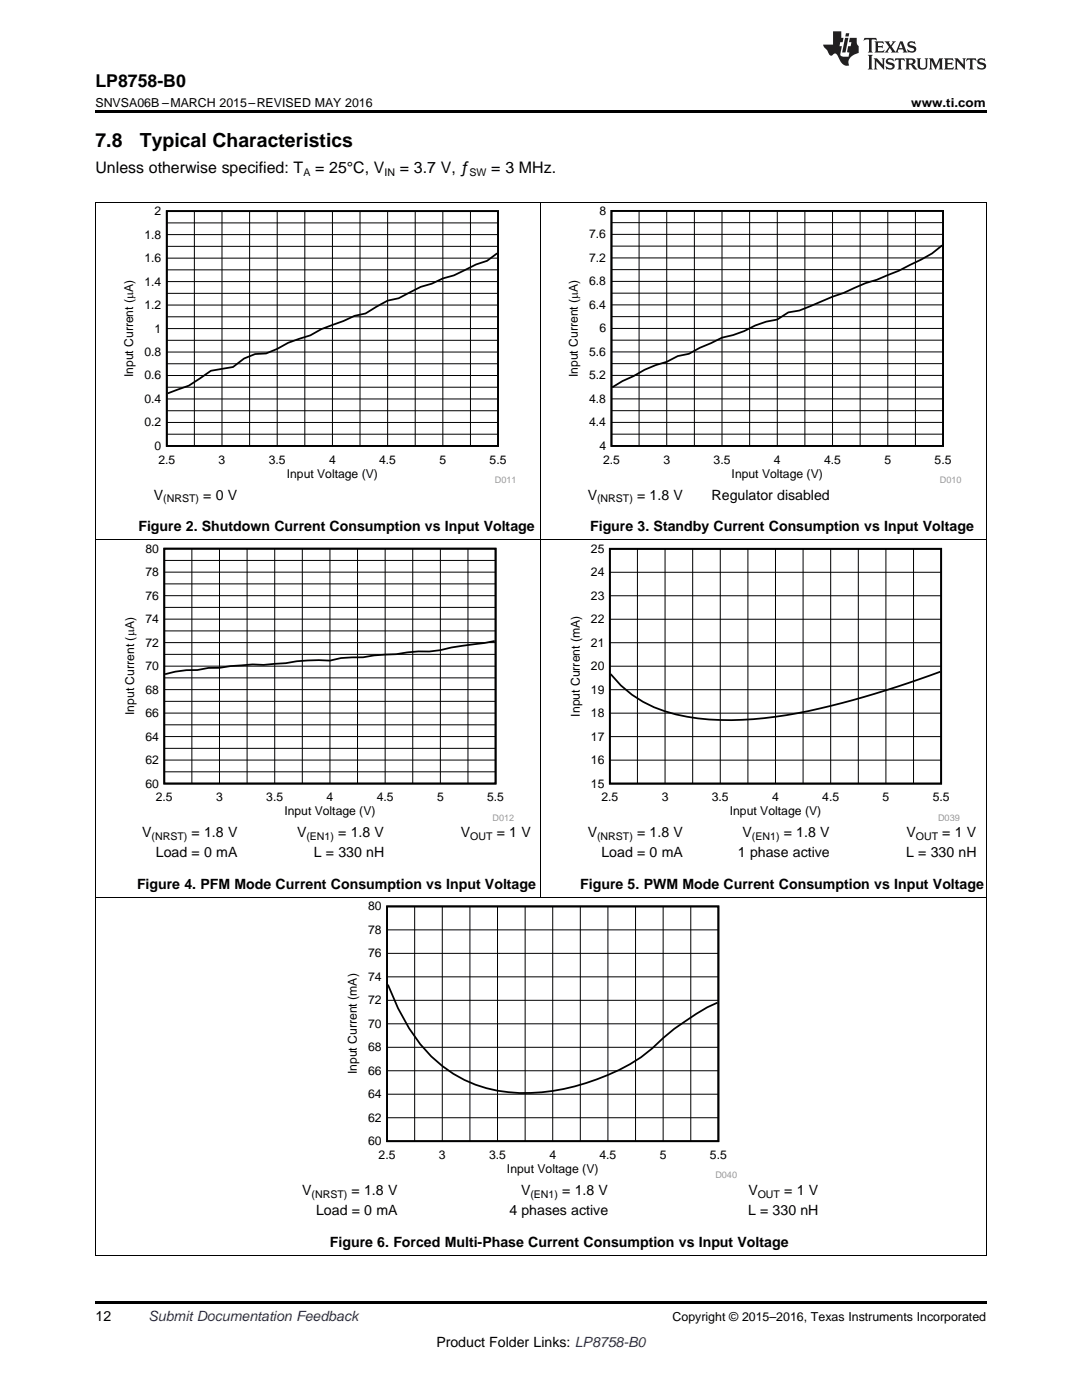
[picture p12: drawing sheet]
<svg xmlns="http://www.w3.org/2000/svg" width="216mm" height="279mm" viewBox="0 0 216 279" stroke-linecap="round" stroke-linejoin="round" font-family="sans-serif">
<path d="M19 250.5h.2zM196.7 250.5h.1zM19 259.7h177.8v.5h-177.8z" fill="#000"/>
<path d="M19.1 179.2v71.3M196.8 179.2v71.3M19 250.5h177.8" fill="none" stroke="#000" stroke-width=".2"/>
<path d="M68.9 180h78.1v55.2h-78.1z" fill-rule="evenodd" fill="#fff"/>
<path d="M77.2 180.9h66.1v46.9h-66.1zM77.4 196.5a39 39 0 0 0 8.6 14.3 26.7 26.7 0 0 0 22.1 7.2 45.3 45.3 0 0 0 19.8-7l2.2-1.8a48.7 48.7 0 0 1 13.1-9.1" fill="none" stroke="#000" stroke-width=".35"/>
<g fill="none" stroke="#000" stroke-width=".2">
<path d="M19.1 107.8v71.4M107.9 107.8v71.4M196.8 107.8v71.4M19 179.1h177.8M77.2 199.6h66.2M77.2 195h66.2M77.2 190.3h66.2M77.2 185.6h66.2M82.7 180.9v46.9M88.3 180.9v46.9M93.8 180.9v46.9M99.3 180.9v46.9"/>
<path d="M104.8 180.9v46.9M110.3 180.9v46.9M115.8 180.9v46.9M121.3 180.9v46.9M126.8 180.9v46.9M132.3 180.9v46.9M137.8 180.9v46.9M77.2 218.4h66.2M77.2 213.7h66.2M77.2 209h66.2M77.2 204.3h66.2M77.2 223.1h66.2"/>
</g>
<path d="M24.4 108.6h78.2v55.2h-78.2z" fill-rule="evenodd" fill="#fff"/>
<path d="M32.8 109.5h66.1v46.9h-66.1zM98.7 127.9l-2 .4a64.5 64.5 0 0 0-8.8 1.5l-2.2 .2h-2.2l-2.2 .2-2.2 .4-4.4 .2-2.2 .4-4.5 .1-2.2 .5a33.8 33.8 0 0 0-8.8 .6l-4.4 .3a48.8 48.8 0 0 0-8.8 .6h-2.2l-2.2 .4h-2.2l-2.2 .3-2.1 .5" fill="none" stroke="#000" stroke-width=".35"/>
<g fill="none" stroke="#000" stroke-width=".2">
<path d="M32.8 118.9h66.1M32.8 116.5h66.1M32.8 114.2h66.1M32.8 111.8h66.1M38.3 109.5v46.9M43.8 109.5v46.9M49.3 109.5v46.9M54.8 109.5v46.9M60.3 109.5v46.9M65.8 109.5v46.9M71.3 109.5v46.9M76.9 109.5v46.9"/>
<path d="M82.4 109.5v46.9M87.9 109.5v46.9M93.4 109.5v46.9M32.8 140h66.1M32.8 137.6h66.1M32.8 135.3h66.1M32.8 132.9h66.1M32.8 130.6h66.1M32.8 128.2h66.1M32.8 125.9h66.1M32.8 123.6h66.1M32.8 121.2h66.1"/>
<path d="M32.8 154h66.1M32.8 151.7h66.1M32.8 149.3h66.1M32.8 147h66.1M32.8 144.7h66.1M32.8 142.3h66.1"/>
</g>
<path d="M113.3 108.6h78.2v55.2h-78.2z" fill-rule="evenodd" fill="#fff"/>
<path d="M121.7 109.5h66.1v46.9h-66.1zM187.6 134.1a180.4 180.4 0 0 1-30.7 8.6 57.4 57.4 0 0 1-22-.1 22.8 22.8 0 0 1-13.1-8.1" fill="none" stroke="#000" stroke-width=".35"/>
<g fill="none" stroke="#000" stroke-width=".2">
<path d="M19.1 40.4v67.4M107.9 40.4v67.4M196.8 40.4v67.4M19 107.8h177.8M121.7 118.9h66.1M121.7 114.2h66.1M127.2 109.5v46.9M132.7 109.5v46.9M138.2 109.5v46.9M143.7 109.5v46.9M149.2 109.5v46.9M154.7 109.5v46.9"/>
<path d="M160.2 109.5v46.9M165.8 109.5v46.9M171.3 109.5v46.9M176.8 109.5v46.9M182.3 109.5v46.9M121.7 137.6h66.1M121.7 133h66.1M121.7 128.3h66.1M121.7 123.6h66.1M121.7 151.7h66.1M121.7 147h66.1M121.7 142.3h66.1"/>
</g>
<path d="M24.3 41.2h78.4v55.2h-78.4z" fill-rule="evenodd" fill="#fff"/>
<path d="M33.3 42.1h66.1v46.9h-66.1zM99.2 50.6l-2 1.5-2.2 .7-4.4 2.2-2.2 .6-2.2 1-2.2 .6-4.4 2.3-2.3 .5-4.4 2.6-2.2 .4-2.2 1.1-4.4 1.6-2.2 1.2-4.4 1.5-2.2 1.2-2.2 .9-2.2 .2-2.2 .8-2.2 1.7-4.4 .8-4.4 3-4.3 1.5" fill="none" stroke="#000" stroke-width=".35"/>
<g fill="none" stroke="#000" stroke-width=".2">
<path d="M33.3 58.5h66.1M33.3 56.2h66.1M33.3 53.9h66.1M33.3 51.5h66.1M33.3 49.2h66.1M33.3 46.8h66.1M33.3 44.5h66.1M38.8 42.1v46.9M44.3 42.1v46.9M49.8 42.1v46.9M55.3 42.1v46.9M60.8 42.1v46.9"/>
<path d="M66.3 42.1v46.9M71.8 42.1v46.9M77.3 42.1v46.9M82.9 42.1v46.9M88.4 42.1v46.9M93.9 42.1v46.9M33.3 79.6h66.1M33.3 77.3h66.1M33.3 74.9h66.1M33.3 72.6h66.1M33.3 70.3h66.1M33.3 67.9h66.1"/>
<path d="M33.3 65.6h66.1M33.3 63.2h66.1M33.3 60.9h66.1M33.3 86.7h66.1M33.3 84.3h66.1M33.3 82h66.1"/>
</g>
<path d="M113 41.2h78.8v55.2h-78.8z" fill-rule="evenodd" fill="#fff"/>
<path d="M122 42.1h66.2v46.9h-66.2zM188 49l-2 1.6-2.2 1.2a56.3 56.3 0 0 1-11.1 4.7l-4.4 2-2.2 .7-6.6 2.8-2.2 .3-2.2 1.5-2.2 .4-2.2 .8-2.2 1.1-2.2 .8-2.2 .5-4.4 2-2.2 1.2-2.3 .5-2.2 1.1-2.2 .7-2.2 .9-2.2 1.3-2.2 1-2 1.2" fill="none" stroke="#000" stroke-width=".35"/>
<g fill="none" stroke="#000" stroke-width=".2">
<path d="M19 40.4h177.8M122 58.5h66.2M122 56.2h66.2M122 53.8h66.2M122 51.5h66.2M122 49.1h66.2M122 46.8h66.2M122 44.4h66.2M127.5 42.1v46.9M133 42.1v46.9M138.6 42.1v46.9M144.1 42.1v46.9"/>
<path d="M149.6 42.1v46.9M155.1 42.1v46.9M160.6 42.1v46.9M166.1 42.1v46.9M171.6 42.1v46.9M177.1 42.1v46.9M182.7 42.1v46.9M122 79.6h66.2M122 77.3h66.2M122 74.9h66.2M122 72.6h66.2M122 70.2h66.2"/>
<path d="M122 67.9h66.2M122 65.5h66.2M122 63.2h66.2M122 60.8h66.2M122 86.6h66.2M122 84.3h66.2M122 82h66.2"/>
</g>
<path d="M19 22h177.8v.5h-177.8z" fill="#000"/>
<g fill="#231f20">
<path d="M172.5 7.6l-.1 .5 .4-.2h.6v.1v2.1l-.2 .4h.9l-.2-.4v-2.1l.1-.1h.5l.5 .2-.2-.5zM174.5 8.3l.2 .3v1.5l-.2 .4h1.8l.2-.6a1.04 1.04 0 0 1-1.3 .2v-.7h.6l.3 .2v-.6l-.3 .2h-.6v-.6l.8-.1 .4 .3-.2-.5zM176.5 8.3l.9 1.1-.9 1.1h.8l-.2-.2 .4-.7 .5 .7-.2 .2h1.5l-.2-.2 .2-.4h.9l.1 .4-.2 .2h1l-.3-.3-.7-1.9h-.5l-.9 2-.8-1 .9-1h-.8l.1 .3-.4 .5-.3-.6 .1-.2zM179.7 8.6l.4 1h-.7zM181.3 8.4a.63 .63 0 0 0-.2 .7 .63 .63 0 0 0 .6 .4l.6 .2 .1 .2a.75 .75 0 0 1-.7 .4 .75 .75 0 0 1-.6-.5l.1 .7 .1-.1a1.11 1.11 0 0 0 1.5-.6 1.13 1.13 0 0 0-1.2-.8l-.1-.4a1.04 1.04 0 0 1 1.2 .2l-.2-.5-.2 .1-.4-.2zM173.2 10.9l.2 .4v2.2l-.2 .4h1l-.3-.4v-2.2l.3-.4zM174.3 11.6l.3 .4v1.5l-.3 .4h.8l-.2-.4v-1.3l1.5 1.7v-1.9l.2-.4h-.7l.2 .4v.9l-1.1-1.3zM177 11.8a.62 .62 0 0 0-.2 .7 .62 .62 0 0 0 .6 .4l.6 .1 .1 .3a.76 .76 0 0 1-.7 .3 .76 .76 0 0 1-.7-.4l.2 .7 .1-.1a1.11 1.11 0 0 0 1.5-.6 1.13 1.13 0 0 0-1.2-.8l-.1-.4a1.04 1.04 0 0 1 1.2 .2l-.2-.6-.2 .1-.5-.1zM178.7 11.6l-.2 .6a.61 .61 0 0 1 .8-.3v1.6l-.2 .4h.9l-.2-.4v-1.6a.63 .63 0 0 1 .7 .3l-.1-.6zM180.6 11.6l.3 .4v1.5l-.3 .4h1l-.2-.2-.1-.8 .6 .2a.76 .76 0 0 0 1.2 .7l-1-1a.58 .58 0 0 0 .6-.5 .58 .58 0 0 0-.5-.6zM181.4 11.9h.1a.45 .45 0 0 1 .5 .1 .45 .45 0 0 1 .1 .5l-.8 .2zM182.9 11.6l.2 .2a2.17 2.17 0 0 0 .3 1.9 .99 .99 0 0 0 1.6-.6v-1.1l.2-.4h-.7l.2 .2a1.92 1.92 0 0 1-.2 1.8 .6 .6 0 0 1-.9-.5v-1.1l.2-.4zM185.4 11.6l.2 .4v1.5l-.2 .4h.7l-.2-.4v-1.4l.8 1.8 .8-1.8v1.4l-.2 .4h.9l-.2-.4v-1.5l.2-.4h-.8l-.6 1.5-.6-1.5zM188.4 11.6l.2 .4v1.5l-.2 .4h1.8l.1-.6a1.04 1.04 0 0 1-1.2 .1v-.6h.5l.4 .2v-.6l-.4 .2h-.5v-.7h.8l.3 .3-.1-.6zM190.5 11.6l.2 .4v1.5l-.2 .4h.7l-.2-.4v-1.3l1.5 1.7v-1.9l.2-.4h-.7l.2 .4v.9l-1.1-1.3zM192.9 11.6l-.1 .6a.61 .61 0 0 1 .7-.3l.1 1.6-.3 .4h1l-.3-.4 .1-1.6a.63 .63 0 0 1 .7 .3l-.1-.6zM195.2 11.8a.62 .62 0 0 0-.2 .7 .62 .62 0 0 0 .6 .4l.6 .1 .1 .3a.76 .76 0 0 1-.7 .3 .76 .76 0 0 1-.6-.4l.1 .7 .1-.1a1.11 1.11 0 0 0 1.6-.6 1.13 1.13 0 0 0-1.3-.8l-.1-.4a1.04 1.04 0 0 1 1.2 .2l-.1-.6-.2 .1-.5-.1z"/>
<path d="M166.2 6.3v2.6h-1.9v.4l.8 .9a.91 .91 0 0 0 1 .8 .56 .56 0 0 1 .5-.3 .56 .56 0 0 1 .5 .3l.4 .8a1.53 1.53 0 0 0 1.9 1.2 1.54 1.54 0 0 1 1-2.1l.9-.3v-1.4a1.52 1.52 0 0 1-.4-1.6h-1.3l-.2 .8h.5l-.2 .8h-.5l-.1 1v.2l.4 .1-.2 .8a1.93 1.93 0 0 1-1.6-.3l.3-1.8h-.5l.2-.8h.4l.2-.8h-.4v-1.3zM168.6 7.6l-.6 2.9h.7l.6-2.9zM168.8 6.6l-.1 .7h.6l.2-.7z"/>
</g>
<g font-size="3.9">
<text x="19" y="29.3">7.8</text>
<text x="27.9" y="29.3">Typical Characteristics</text>
</g>
<text font-size="3.5" x="19" y="17.3">LP8758-B0</text>
<g font-size="3.2">
<text x="19" y="34.4">Unless otherwise specified: T</text>
<text x="62.9" y="34.4">= 25°C, V</text>
<text x="79.8" y="34.4">= 3.7 V, ƒ</text>
<text x="98" y="34.4">= 3 MHz.</text>
</g>
<g font-size="2.8">
<text x="30.7" y="99.7">V</text>
<text x="40.6" y="99.7">= 0 V</text>
<text x="117.3" y="99.7">V</text>
<text x="127.1" y="99.7">= 1.8 V</text>
<text x="142" y="99.7">Regulator disabled</text>
<text x="27.6" y="106">Figure 2. Shutdown Current Consumption vs Input Voltage</text>
<text x="117.8" y="106">Figure 3. Standby Current Consumption vs Input Voltage</text>
<text x="28.4" y="167.1">V</text>
<text x="38.2" y="167.1">= 1.8 V</text>
<text x="59.3" y="167.1">V</text>
<text x="67.5" y="167.1">= 1.8 V</text>
<text x="92" y="167.1">V</text>
<text x="99.1" y="167.1">= 1 V</text>
<text x="117.3" y="167.1">V</text>
<text x="127.1" y="167.1">= 1.8 V</text>
<text x="148.2" y="167.1">V</text>
<text x="156.4" y="167.1">= 1.8 V</text>
<text x="180.9" y="167.1">V</text>
<text x="188" y="167.1">= 1 V</text>
<text x="31.1" y="171.1">Load = 0 mA</text>
<text x="62.6" y="171.1">L = 330 nH</text>
<text x="120" y="171.1">Load = 0 mA</text>
<text x="147.2" y="171.1">1 phase active</text>
<text x="180.8" y="171.1">L = 330 nH</text>
<text x="27.3" y="177.4">Figure 4. PFM Mode Current Consumption vs Input Voltage</text>
<text x="115.8" y="177.4">Figure 5. PWM Mode Current Consumption vs Input Voltage</text>
<text x="60.3" y="238.4">V</text>
<text x="70.2" y="238.4">= 1.8 V</text>
<text x="104" y="238.4">V</text>
<text x="112.2" y="238.4">= 1.8 V</text>
<text x="149.3" y="238.4">V</text>
<text x="156.5" y="238.4">= 1 V</text>
<text x="63.1" y="242.4">Load = 0 mA</text>
<text x="101.6" y="242.4">4 phases active</text>
<text x="149.3" y="242.4">L = 330 nH</text>
<text x="65.8" y="248.8">Figure 6. Forced Multi-Phase Current Consumption vs Input Voltage</text>
<text x="19" y="263.6">12</text>
<text x="87.1" y="268.9">Product Folder Links: LP8758-B0</text>
</g>
<text font-size="2.8" fill="#0000c8" x="29.6" y="263.6">Submit Documentation Feedback</text>
<g font-size="2.5">
<text x="19" y="21.4">SNVSA06B –MARCH 2015–REVISED MAY 2016</text>
<text x="181.8" y="21.4">www.ti.com</text>
<text x="134.2" y="263.6">Copyright © 2015–2016, Texas Instruments Incorporated</text>
</g>
<g font-size="2.4">
<text x="28.8" y="47.6">1.8</text>
<text x="30.9" y="42.9">2</text>
<text x="117.6" y="47.6">7.6</text>
<text x="119.6" y="42.9">8</text>
<text x="28.8" y="52.3">1.6</text>
<text x="117.6" y="52.3">7.2</text>
<text x="28.8" y="57">1.4</text>
<text x="117.6" y="57">6.8</text>
<text x="28.8" y="61.7">1.2</text>
<text x="117.6" y="61.6">6.4</text>
<text x="28.8" y="71.1">0.8</text>
<text x="30.9" y="66.4">1</text>
<text x="117.6" y="71">5.6</text>
<text x="119.6" y="66.3">6</text>
<text x="26.6" y="75.3" transform="rotate(-90 26.6 75.3)">Input Current (PA)</text>
<text x="28.8" y="75.7">0.6</text>
<text x="115.3" y="75.3" transform="rotate(-90 115.3 75.3)">Input Current (PA)</text>
<text x="117.6" y="75.7">5.2</text>
<text x="28.8" y="80.4">0.4</text>
<text x="117.6" y="80.4">4.8</text>
<text x="28.8" y="85.1">0.2</text>
<text x="30.9" y="89.8">0</text>
<text x="117.6" y="85.1">4.4</text>
<text x="119.6" y="89.8">4</text>
<text x="31.6" y="92.6">2.5</text>
<text x="43.6" y="92.6">3</text>
<text x="53.6" y="92.6">3.5</text>
<text x="57.2" y="95.3">Input Voltage (V)</text>
<text x="65.7" y="92.6">4</text>
<text x="75.7" y="92.6">4.5</text>
<text x="87.7" y="92.6">5</text>
<text x="97.7" y="92.6">5.5</text>
<text x="120.3" y="92.6">2.5</text>
<text x="132.4" y="92.6">3</text>
<text x="142.4" y="92.6">3.5</text>
<text x="146" y="95.3">Input Voltage (V)</text>
<text x="154.4" y="92.6">4</text>
<text x="164.4" y="92.6">4.5</text>
<text x="176.5" y="92.6">5</text>
<text x="186.5" y="92.6">5.5</text>
<text x="29" y="110.3">80</text>
<text x="117.9" y="110.3">25</text>
<text x="29" y="119.7">76</text>
<text x="29" y="115">78</text>
<text x="117.9" y="119.7">23</text>
<text x="117.9" y="115">24</text>
<text x="29" y="124.4">74</text>
<text x="117.9" y="124.4">22</text>
<text x="29" y="129">72</text>
<text x="117.9" y="129.1">21</text>
<text x="29" y="133.7">70</text>
<text x="117.9" y="133.8">20</text>
<text x="26.8" y="142.7" transform="rotate(-90 26.8 142.7)">Input Current (PA)</text>
<text x="29" y="143.1">66</text>
<text x="29" y="138.4">68</text>
<text x="115.7" y="143" transform="rotate(-90 115.7 143)">Input Current (mA)</text>
<text x="117.9" y="143.1">18</text>
<text x="117.9" y="138.4">19</text>
<text x="29" y="147.8">64</text>
<text x="117.9" y="147.8">17</text>
<text x="29" y="152.5">62</text>
<text x="117.9" y="152.5">16</text>
<text x="29" y="157.2">60</text>
<text x="31.1" y="159.9">2.5</text>
<text x="43.1" y="159.9">3</text>
<text x="53.1" y="159.9">3.5</text>
<text x="65.2" y="159.9">4</text>
<text x="75.2" y="159.9">4.5</text>
<text x="87.2" y="159.9">5</text>
<text x="97.2" y="159.9">5.5</text>
<text x="117.9" y="157.2">15</text>
<text x="120" y="160">2.5</text>
<text x="132" y="160">3</text>
<text x="142" y="160">3.5</text>
<text x="154.1" y="160">4</text>
<text x="164.1" y="160">4.5</text>
<text x="176.1" y="160">5</text>
<text x="186.1" y="160">5.5</text>
<text x="56.7" y="162.7">Input Voltage (V)</text>
<text x="145.6" y="162.7">Input Voltage (V)</text>
<text x="73.5" y="181.7">80</text>
<text x="73.5" y="191.1">76</text>
<text x="73.5" y="186.4">78</text>
<text x="73.5" y="195.7">74</text>
<text x="73.5" y="200.4">72</text>
<text x="73.5" y="209.8">68</text>
<text x="73.5" y="205.1">70</text>
<text x="71.2" y="214.4" transform="rotate(-90 71.2 214.4)">Input Current (mA)</text>
<text x="73.5" y="214.5">66</text>
<text x="73.5" y="219.2">64</text>
<text x="73.5" y="223.9">62</text>
<text x="73.5" y="228.5">60</text>
<text x="75.5" y="231.3">2.5</text>
<text x="87.6" y="231.3">3</text>
<text x="97.6" y="231.3">3.5</text>
<text x="109.6" y="231.3">4</text>
<text x="119.6" y="231.3">4.5</text>
<text x="131.7" y="231.3">5</text>
<text x="141.7" y="231.3">5.5</text>
<text x="101.2" y="234.1">Input Voltage (V)</text>
</g>
<g font-size="2.1">
<text x="60.5" y="35.1">A</text>
<text x="76.7" y="35.1">IN</text>
<text x="93.7" y="35.1">SW</text>
<text x="32.6" y="100.3">(NRST)</text>
<text x="119.1" y="100.3">(NRST)</text>
<text x="30.2" y="167.6">(NRST)</text>
<text x="61.1" y="167.6">(EN1)</text>
<text x="93.8" y="167.6">OUT</text>
<text x="119.1" y="167.6">(NRST)</text>
<text x="150" y="167.6">(EN1)</text>
<text x="182.7" y="167.6">OUT</text>
<text x="62.2" y="239">(NRST)</text>
<text x="105.8" y="239">(EN1)</text>
<text x="151.2" y="239">OUT</text>
</g>
<g font-size="1.8" fill="#999">
<text x="98.8" y="96.4">D011</text>
<text x="187.6" y="96.4">D010</text>
<text x="98.3" y="163.8">D012</text>
<text x="187.2" y="163.8">D039</text>
<text x="142.7" y="235.2">D040</text>
</g>
</svg>
